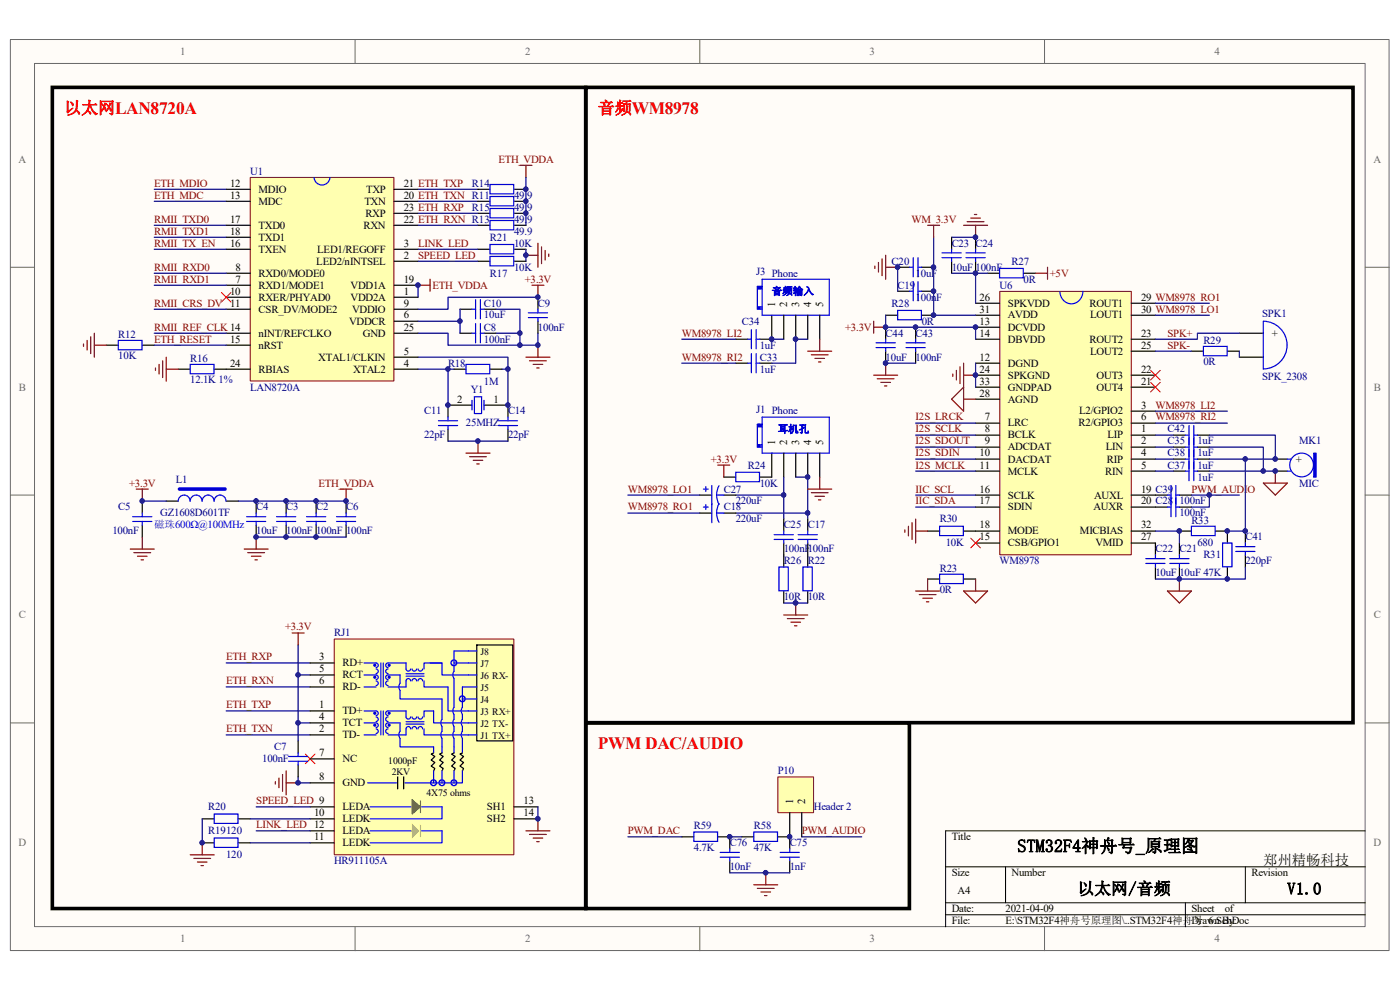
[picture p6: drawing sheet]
<svg xmlns="http://www.w3.org/2000/svg" width="297mm" height="210mm" viewBox="0 0 297 210" stroke-linecap="round" stroke-linejoin="round" font-family="sans-serif">
<path d="M2.2 8.4h292.5v193.2h-292.5z" fill="#fffcf8"/>
<path d="M2.2 8.4h292.5v193.2h-292.5z" fill="none" stroke="#696969" stroke-width=".21"/>
<path d="M7.4 13.5h282.2v183.1h-282.2z" fill="#fffcf8"/>
<g fill="none" stroke="#696969" stroke-width=".21">
<path d="M7.3 13.5h282.3v183.1h-282.3zM75.3 8.4v5.1M148.5 8.4v5.1M221.6 8.4v5.1M2.2 56.7h5.1M289.6 56.7h5.1M2.2 105h5.1M289.6 105h5.1M2.2 153.3h5.1M289.6 153.3h5.1M75.3 196.6v5.1M148.5 196.6v5.1"/>
<path d="M221.6 196.6v5.1"/>
</g>
<path d="M289.6 176.2h-89v20.4M200.6 183.9h89M200.6 191.5h89M200.6 194h89M213.3 183.9v7.6M251.5 191.5v5.1M264.2 183.9v7.6" fill="none" stroke="#000" stroke-width=".21"/>
<path d="M11.1 18.5h113.1v174.2h-113.1zM124.3 18.5h162.7v134.8h-162.7zM124.3 153.3h68.6v39.4h-68.6z" fill="none" stroke="#000" stroke-width=".76"/>
<g fill="none" stroke="#800000" stroke-width=".25">
<path d="M98.9 96.1h5M99.6 96.9h3.6M100.4 97.6h2M101.1 98.4h.6M101.4 93.6v2.5M27.6 116.5h5.1M28.4 117.2h3.6M28.9 103.7h2.6M29.2 118h2M29.9 118.8h.5M30.2 103.7v2.6M30.2 113.9v2.6"/>
<path d="M51.8 116.5h5.1M52.6 117.2h3.5M53.3 118h2.1M54.1 118.8h.5M54.3 113.9v2.6M72.2 103.7h2.5M73.4 103.7v2.6M62 134.3h2.5M63.2 134.3v2.5M58.4 165.8v.5M59.2 165v2.1M59.9 164.3v3.5"/>
<path d="M60.7 163.5v5.1M60.7 166.1h2.5"/>
</g>
<g fill="none" stroke="#000" stroke-width=".25">
<path d="M101.4 55.4h2.5M101.4 52.9h2.5M101.4 45.2h2.5M101.4 47.8h2.5M109 55.4h2.6M109 52.9h2.6M109 45.2h2.6M109 47.8h2.6M22.6 73.2h2.5M30.2 73.2h2.5M37.8 78.3h2.6M45.4 78.3h2.6"/>
<path d="M96.3 78.3h2.6M97.6 70.7h2.5M97.6 65.6h2.5M102.7 70.7h2.5M102.7 65.6h2.5M103.9 78.3h2.6M114.1 63.1v2.5M114.1 68.1v2.6M95 91v2.6M100.1 85.9h-5.1v2.6M102.7 85.9h5.1v2.6M107.8 91v2.6"/>
<path d="M30.2 106.3v2.5M30.2 111.4v2.5M35.3 106.3h2.5M48 106.3h2.5M54.3 106.3v2.5M54.3 111.4v2.5M60.7 106.3v2.5M60.7 111.4v2.5M67.1 106.3v2.5M67.1 111.4v2.5M73.4 106.3v2.5M73.4 111.4v2.5"/>
<path d="M63.2 157.2v2.5M42.9 178.8h2.5M42.9 173.7h2.5M50.5 178.8h2.6M50.5 173.7h2.6M63.2 162.3v2.5"/>
</g>
<g fill="none" stroke="#00f" stroke-width=".25">
<path d="M103.9 54.4h5.1v2h-5.1zM103.9 51.9h5.1v1.9h-5.1zM103.9 44.2h5.1v2h-5.1zM103.9 46.8h5.1v2h-5.1zM25.1 72.2h5v2h-5zM40.4 77.3h5v2h-5zM98.9 77.3h5v2h-5zM100.1 70.7h.8M100.1 65.6h.8M100.9 63.6v4M100.9 68.6v4.1M101.9 63.6v4"/>
<path d="M101.9 68.6v4.1M101.9 70.7h.8M101.9 65.6h.8M112.1 66.4h4.1M112.1 67.4h4.1M114.1 65.6v.8M114.1 67.4v.7M93 89.2h4.1M93 90.3h4.1M95 88.5v.7M95 90.3v.7M100.1 84.9v2.1"/>
<path d="M100.6 84.2h1.6v3.5h-1.6zM102.7 84.9v2.1M105.7 89.2h4.1M105.7 90.3h4.1M107.8 88.5v.7M107.8 90.3v.7M28.1 109.6h4.1M28.1 110.6h4.1M30.2 108.8v.8M30.2 110.6v.8M40.3 106.3a1.25 1.25 0 0 0-1.2-1.3 1.25 1.25 0 0 0-1.3 1.3M42.8 106.3a1.25 1.25 0 0 0-1.2-1.3 1.25 1.25 0 0 0-1.2 1.3"/>
<path d="M45.4 106.3a1.25 1.25 0 0 0-1.3-1.3 1.25 1.25 0 0 0-1.2 1.3M47.9 106.3a1.25 1.25 0 0 0-1.2-1.3 1.25 1.25 0 0 0-1.3 1.3M52.3 109.6h4.1M52.3 110.6h4.1M54.3 108.8v.8M54.3 110.6v.8M58.7 109.6h4M58.7 110.6h4M60.7 108.8v.8M60.7 110.6v.8M65 109.6h4.1M65 110.6h4.1"/>
<path d="M67.1 108.8v.8M67.1 110.6v.8M71.4 109.6h4.1M71.4 110.6h4.1M73.4 108.8v.8M73.4 110.6v.8M63.2 159.7v.8M45.4 177.8h5.1v1.9h-5.1zM45.4 172.7h5.1v2h-5.1zM61.2 161.5h4.1M61.2 160.5h4.1M63.2 161.5v.8"/>
</g>
<g fill="none" stroke="#000080" stroke-width=".25">
<path d="M88.7 78.3h6.3v7.6M88.7 75.8h19.1v10.1M95 78.3h1.3M106.5 78.3h1.3M95 93.6h12.8M30.2 106.3h5.1M50.5 106.3h22.9M54.3 113.9h19.1M63.2 136.8v6.4M48 155.9h17.8M48 150.8h17.8M48 140.6h17.8"/>
<path d="M48 145.7h17.8M63.2 153.3v3.9M65.8 143.2h-2.6v10.1h2.6M63.2 164.8v1.3h2.6"/>
</g>
<path d="M64.8 160l2 2M66.8 160l-2 2" fill="none" stroke="#f00" stroke-width=".21"/>
<path d="M38.1 103.7h9.6" fill="none" stroke="#00f" stroke-width=".76"/>
<path d="M71 135.6h38v45.7h-38z" fill="#ffffb0"/>
<path d="M70.9 135.6h38.1v45.7h-38.1z" fill="none" stroke="#800000" stroke-width=".21"/>
<g fill="none" stroke="#000" stroke-width=".25">
<path d="M101.1 136.8h7.7v20.4h-7.7zM65.8 145.7h5.1M65.8 143.2h5.1M65.8 140.6h5.1M65.8 155.9h5.1M65.8 153.3h5.1M65.8 150.8h5.1M92 159.7l-.5 .3 .7 .5-.7 .7 .7 .5-.7 .8 .7 .5-.2 .5M93.8 159.7l-.5 .3 .7 .5-.7 .7 .7 .5-.7 .8 .7 .5-.2 .5M96.3 159.7l-.5 .3 .8 .5-.8 .7 .8 .5-.8 .8 .8 .5-.3 .5M98.1 159.7l-.5 .3 .8 .5-.8 .7 .8 .5-.8 .8 .8 .5-.3 .5M65.8 161h5.1"/>
<path d="M65.8 166.1h5.1M65.8 171.2h5.1M65.8 173.7h5.1M65.8 176.2h5.1M65.8 178.8h5.1M84.4 164.8v2.5M85.6 164.8v2.5M109 171.2h5.1M109 173.7h5.1"/>
</g>
<g fill="none" stroke="#00f" stroke-width=".25">
<path d="M101.1 138.1h-4.8v4.3l-.2 .7 .2 .8v6.1l-.2 .8 .2 .8v1l-.2 .7 .2 .8v1l-.2 .8 .2 .7v3.1M77.2 140.6h2.6a.48 .48 0 0 1 .4 .5 .48 .48 0 0 1-.4 .5M77.2 143.2h2.6a.48 .48 0 0 1 .4 .5 .48 .48 0 0 1-.4 .4M77.2 153.3h2.6a.48 .48 0 0 1 .4 .5 .48 .48 0 0 1-.4 .5M77.2 145.7h2.6M77.2 150.8h2.6M77.2 155.9h2.6M79.8 141.9a.48 .48 0 0 1 .4 .5 .48 .48 0 0 1-.4 .5M79.8 144.4a.48 .48 0 0 1 .4 .5 .48 .48 0 0 1-.4 .5M79.8 152.1a.48 .48 0 0 1 .4 .5 .48 .48 0 0 1-.4 .4M79.8 150.8a.48 .48 0 0 1 .4 .5 .48 .48 0 0 1-.4 .5M79.8 154.6a.48 .48 0 0 1 .4 .5 .48 .48 0 0 1-.4 .5"/>
<path d="M80.8 140.6v5.1M80.8 150.8v5.1M81.3 140.6v5.1M81.3 150.8v5.1M82.3 141.6a.48 .48 0 0 1-.5-.5 .48 .48 0 0 1 .5-.5h3.8v1.3a.48 .48 0 0 0 .5 .5 .48 .48 0 0 0 .5-.5M82.3 144.1a.48 .48 0 0 1-.5-.4 .48 .48 0 0 1 .5-.5h2.6v1.8l-.3 .7 .3 .8M82.3 154.3a.48 .48 0 0 1-.5-.5 .48 .48 0 0 1 .5-.5h2.6v1.8l-.3 .8 .3 .7M82.3 150.8h3.8v1.3a.48 .48 0 0 0 .5 .4 .48 .48 0 0 0 .5-.4M82.3 141.9a.48 .48 0 0 0-.5 .5 .48 .48 0 0 0 .5 .5M82.3 144.4a.48 .48 0 0 0-.5 .5 .48 .48 0 0 0 .5 .5M82.3 152.1a.48 .48 0 0 0-.5 .5 .48 .48 0 0 0 .5 .4M82.3 150.8a.48 .48 0 0 0-.5 .5 .48 .48 0 0 0 .5 .5"/>
<path d="M82.3 154.6a.48 .48 0 0 0-.5 .5 .48 .48 0 0 0 .5 .5M84.9 146.5v1.8h8.9v4.3l-.3 .7 .3 .8v1l-.3 .8 .3 .7v3.1M84.9 156.7v1.7h7.1v1.3M86.1 142.9h3.9M86.1 143.4h3.9M86.1 153.1h3.9M86.1 153.6h3.9M87.1 144.4a.48 .48 0 0 0-.5-.5 .48 .48 0 0 0-.5 .5v1.3h-3.8M87.1 154.6a.48 .48 0 0 0-.5-.5 .48 .48 0 0 0-.5 .5v1.3h-3.8M88.4 141.9a.49 .49 0 0 1-.5 .5 .49 .49 0 0 1-.5-.5M88.4 144.4a.48 .48 0 0 0-.5-.5 .48 .48 0 0 0-.5 .5M88.4 152.1a.48 .48 0 0 1-.5 .4 .48 .48 0 0 1-.5-.4"/>
<path d="M88.4 154.6a.48 .48 0 0 0-.5-.5 .48 .48 0 0 0-.5 .5M89.7 141.9a.49 .49 0 0 1-.5 .5 .49 .49 0 0 1-.5-.5M89.7 144.4a.48 .48 0 0 0-.5-.5 .48 .48 0 0 0-.5 .5M89.7 152.1a.48 .48 0 0 1-.5 .4 .48 .48 0 0 1-.5-.4M89.7 154.6a.48 .48 0 0 0-.5-.5 .48 .48 0 0 0-.5 .5M90 144.4v1.3h5v5.1h6.1M90 154.6v1.3h11.1M90 152.1v-1.3h2v2.5h9.1M91.2 140.6h2.6v2.6h7.3M93.8 140.6h-3.8v1.3M96.3 140.6h4.8M98.1 150l-.3 .8 .3 .8v1"/>
<path d="M98.1 152.6l-.3 .7 .3 .8v1M98.1 155.1l-.3 .8 .3 .7v3.1M98.1 148.3h3M101.1 145.7h-3v4.3M78 166.1h6.1M78.5 171.2h8.7M78.5 176.2h8.7M89.4 176.2h4.4v2.6h-15.3M89.4 171.2h4.4v2.5h-15.3M92 163.5v2.6M93.8 163.5v2.6M96.3 163.5v2.6"/>
<path d="M98.1 163.5v2.6h-12.2"/>
</g>
<g fill="#00f" stroke="#00f" stroke-width=".21">
<circle cx="79.5" cy="141.1" r=".23"/>
<circle cx="79.5" cy="143.7" r=".23"/>
<circle cx="82.6" cy="141.1" r=".23"/>
<circle cx="82.6" cy="143.7" r=".23"/>
<circle cx="79.5" cy="151.3" r=".23"/>
<circle cx="79.5" cy="153.8" r=".23"/>
<circle cx="82.6" cy="151.3" r=".23"/>
<circle cx="82.6" cy="153.8" r=".23"/>
</g>
<g fill="none" stroke="#00f" stroke-width="1.3">
<circle cx="96.3" cy="140.6" r=".13"/>
<circle cx="98.1" cy="148.2" r=".13"/>
<circle cx="92" cy="166" r=".13"/>
<circle cx="93.7" cy="166" r=".13"/>
<circle cx="96.3" cy="166" r=".13"/>
</g>
<path d="M87.4 169.6l1.8 1.6-1.8 1.5z" fill="#0f0" stroke="#0f0" stroke-width=".25"/>
<path d="M87.4 174.7l1.5 1.5-1.5 1.6z" fill="#fe0" stroke="#fe0" stroke-width=".25"/>
<path d="M89.2 169.9v2.5" fill="none" stroke="#0f0" stroke-width=".25"/>
<path d="M89.2 175v2.5" fill="none" stroke="#fe0" stroke-width=".25"/>
<path d="M111.6 176.2h5.1M112.3 177h3.6M113.1 177.8h2M113.9 178.5h.5M114.1 173.7v2.5" fill="none" stroke="#800000" stroke-width=".25"/>
<path d="M114.1 171.2v2.5" fill="none" stroke="#000080" stroke-width=".25"/>
<path d="M53.1 37.7h30.5v43.1h-30.5z" fill="#ffffb0"/>
<path d="M53.1 37.6h30.5v43.2h-30.5z" fill="none" stroke="#800000" stroke-width=".21"/>
<g fill="none" stroke="#000" stroke-width=".25">
<path d="M48 52.9h5.1M48 58h5.1M48 40.2h5.1M48 42.7h5.1M48 47.8h5.1M48 50.3h5.1M83.6 55.4h5.1M83.6 52.9h5.1M83.6 40.2h5.1M83.6 42.7h5.1M83.6 47.8h5.1M83.6 45.2h5.1"/>
<path d="M101.4 40.2h2.5M101.4 42.7h2.5M109 40.2h2.6M109 42.7h2.6M207 50.3v2.6M207 55.4v2.6M209.5 58h2.6M217.1 58h2.6M48 63.1h5.1M48 78.3h5.1M48 60.5h5.1M48 65.6h5.1"/>
<path d="M48 70.7h5.1M48 73.2h5.1M83.6 63.1h5.1M83.6 78.3h5.1M83.6 75.8h5.1M83.6 68.1h5.1M83.6 60.5h5.1M83.6 65.6h5.1M83.6 70.7h5.1M156.1 72h2.5M156.1 77h2.5M161.2 77h2.5"/>
<path d="M163.7 66.9v5.1h-2.5M166.3 66.9v5.1M168.8 66.9v5.1M171.4 66.9v5.1M173.9 66.9v5.1M187.9 69.4v2.6M187.9 74.5v2.5M187.9 66.9h2.5M194.2 69.4v2.6M194.2 74.5v2.5M195.5 66.9h2.6M252.7 74.5h2.6"/>
<path d="M260.4 74.5h2.5M262.9 75.8h5.1M262.9 70.7h5.1M163.7 96.1v5.1h-2.5M166.3 96.1v5.1M168.8 96.1v5.1M171.4 96.1v5.1M173.9 96.1v5.1M248.9 92.3h2.6M248.9 97.4h2.6M248.9 99.9h2.6M248.9 94.8h2.6"/>
<path d="M254 92.3h2.6M254 97.4h2.6M254 99.9h2.6M254 94.8h2.6M270.6 97.4h2.5M270.6 99.9h2.5M153.5 101.2h2.6M166.3 110.1v2.6M166.3 115.2v5.1M171.4 110.1v2.6M171.4 115.2v5.1M196.8 112.7h2.5"/>
<path d="M204.4 112.7h2.6M245.1 107.6h2.6M245.1 105h2.6M245.1 115.2v2.5M250.2 112.7h2.5M250.2 107.6h2.5M250.2 105h2.5M250.2 115.2v2.5M257.8 112.7h2.6v2.5M264.2 112.7v2.5M264.2 117.7v2.6M166.3 125.4v2.5"/>
<path d="M171.4 125.4v2.5M196.8 122.8h2.5M204.4 122.8h2.6M245.1 120.3v2.5M250.2 120.3v2.5M260.4 120.3v2.5"/>
</g>
<g fill="none" stroke="#00f" stroke-width=".25">
<path d="M70 37.7a1.68 1.68 0 0 1-1.7 1.5 1.68 1.68 0 0 1-1.7-1.5M103.9 39.1h5.1v2h-5.1zM103.9 41.7h5.1v2h-5.1zM161.7 59.2h14.2v7.7h-14.2zM204.9 53.6h4.1M204.9 54.7h4.1M207 52.9v.7M207 54.7v.7M212.1 56.9h5v2h-5zM158.6 72h.8M158.6 77h.8M159.4 69.9v4.1"/>
<path d="M159.4 75v4.1M160.4 69.9v4.1M160.4 75v4.1M160.4 72h.8M160.4 77h.8M160.7 65.3h1M160.7 65.1h1M160.7 61.3h1M160.7 61h1M160.9 60.8v.5M160.9 65.1v.5M161.2 60.8v.5"/>
<path d="M161.2 65.1v.5M161.4 60.8v.5M161.4 65.1v.5M161.7 60.8h-1v4.8h1M185.9 72.7h4M185.9 73.7h4M187.9 72v.7M187.9 73.7v.8M190.4 65.8h5.1v2h-5.1zM192.2 72.7h4.1M192.2 73.7h4.1M194.2 72v.7"/>
<path d="M194.2 73.7v.8M255.3 73.5h5v2h-5zM268 78.3a5.1 5.1 0 0 0 5-5.1 5.1 5.1 0 0 0-5-5.1v10.2M160.7 94.6h1M160.7 94.3h1M160.7 90.5h1M160.7 90.3h1M160.9 90v.5M160.9 94.3v.5M161.2 90v.5M161.2 94.3v.5M161.4 90v.5"/>
<path d="M161.4 94.3v.5M161.7 88.5h14.2v7.6h-14.2zM161.7 90h-1v4.8h1M251.5 92.3h.7M251.5 94.8h.7M251.5 99.9h.7M251.5 97.4h.7M252.2 90.3v11.7M253.3 90.3v11.7M253.3 92.3h.7M253.3 94.8h.7M253.3 99.9h.7"/>
<path d="M253.3 97.4h.7M273.1 99.9h.8M273.1 97.4h.8M156.1 100.2h5v2h-5zM164.2 113.4h4.1M164.2 114.4h4.1M166.3 112.7v.7M166.3 114.4v.8M169.3 113.4h4.1M169.3 114.4h4.1M171.4 112.7v.7M171.4 114.4v.8"/>
<path d="M199.3 111.6h5.1v2h-5.1zM243.1 119.5h4.1M243.1 118.5h4.1M245.1 117.7v.8M245.1 119.5v.8M247.7 107.6h.7M247.7 105h.7M248.2 119.5h4M248.2 118.5h4M248.4 103v6.6M249.4 103v6.6M249.4 107.6h.8"/>
<path d="M249.4 105h.8M250.2 117.7v.8M250.2 119.5v.8M252.7 111.6h5.1v2h-5.1zM259.4 115.2h1.9v5h-1.9zM262.2 116h4M262.2 117h4M264.2 115.2v.8M264.2 117v.7M165.2 120.3h2v5h-2zM170.3 120.3h2v5h-2zM199.3 121.8h5.1v2h-5.1z"/>
<circle cx="276.1" cy="98.6" r="2.52"/>
</g>
<g fill="none" stroke="#000080" stroke-width=".25">
<path d="M111.6 37.6v10.2M32.7 40.2h15.3M32.7 42.7h15.3M32.7 52.9h15.3M32.7 47.8h15.3M32.7 50.3h15.3M32.7 58h15.3M88.7 40.2h12.7M88.7 42.7h12.7M88.7 52.9h12.7M88.7 47.8h12.7M88.7 45.2h12.7"/>
<path d="M88.7 55.4h12.7M111.6 52.9v2.5M32.7 60.5h15.3M32.7 65.6h15.3M32.7 70.7h15.3M32.7 73.2h15.3M88.7 60.5v2.6M97.6 65.6v2.5h-8.9M97.6 68.1v2.6M105.2 65.6h5.1v7.6h-15.3v-2.5h-6.3M105.2 70.7h5.1M114.1 63.1h-19.1v2.5h-6.3"/>
<path d="M114.1 70.7v2.5h-3.8M163.7 72h2.6M171.4 72h-2.6v5h-5.1M166.3 101.2v3.8h-10.2M166.3 105v5.1M168.8 101.2h2.6v7.6h-15.3M171.4 108.8v1.3M166.3 127.9h5.1M42.9 173.7v5.1M53.1 173.7h12.7M53.1 178.8h12.7M54.3 171.2h11.5"/>
<path d="M54.3 176.2h11.5"/>
</g>
<path d="M47 62l2 2.1M49 62l-2 2.1" fill="none" stroke="#f00" stroke-width=".21"/>
<g fill="none" stroke="#800000" stroke-width=".25">
<path d="M110.3 35.1h2.6M111.6 35.1v2.5M91.2 59.2v2.6M111.6 54.1h2.5M114.1 51.6v5.1M114.9 52.4v3.5M115.6 53.1v2.1M116.4 53.9v.5M219.7 58h2.5M222.2 56.7v2.5M17.7 73v.5M18.5 72.2v2"/>
<path d="M19.2 71.4v3.6M20 70.7v5.1M20 73.2h2.6M33 78.1v.5M33.7 77.3v2M34.5 76.5v3.6M35.3 75.8v5.1M35.3 78.3h2.5M88.7 60.5h2.5M111.6 75.8h5.1M112.3 76.5h3.6M112.9 60.5h2.5"/>
<path d="M113.1 77.3h2M113.9 78.1h.5M114.1 60.5v2.6M114.1 73.2v2.6M171.4 74.5h5M172.1 75.3h3.6M172.9 76h2M173.6 76.8h.6M173.9 72v2.5M171.4 103.7h5M172.1 104.5h3.6M172.9 105.3h2"/>
<path d="M173.6 106h.6M173.9 101.2v2.5M192 112.4v.5M192.7 111.6v2.1M193.5 110.9v3.5M194.2 110.1v5.1M194.2 112.7h2.6M166.3 130.5h5.1M167 131.2h3.6M167.8 132h2M168.6 132.7h.5M168.8 127.9v2.6"/>
<path d="M42.9 178.8v2.5M40.4 181.3h5M41.1 182.1h3.6M41.9 182.9h2M42.6 183.6h.6"/>
</g>
<path d="M278.7 96.1h.5v5.1h-.5z" fill-rule="evenodd" fill="#00f" stroke="#00f" stroke-width=".25"/>
<path d="M212.1 61.8h27.9v55.9h-27.9z" fill="#ffffb0"/>
<path d="M212.1 61.8h27.9v55.9h-27.9z" fill="none" stroke="#800000" stroke-width=".21"/>
<g fill="none" stroke="#000" stroke-width=".25">
<path d="M190.4 56.7h2.6M195.5 56.7h2.6M201.9 50.3v2.6M201.9 55.4v2.6M190.4 61.8h2.6M195.5 61.8h2.6M207 77h5.1M207 69.4h5.1M207 72h5.1M207 79.6h5.1M207 64.3h5.1M207 66.9h5.1"/>
<path d="M240 72h5.1M240 79.6h5.1M240 74.5h5.1M240 64.3h5.1M240 66.9h5.1M207 92.3h5.1M207 94.8h5.1M207 97.4h5.1M207 99.9h5.1M207 89.8h5.1M207 82.1h5.1M207 84.7h5.1"/>
<path d="M240 92.3h5.1M240 94.8h5.1M240 87.2h5.1M240 97.4h5.1M240 99.9h5.1M240 89.8h5.1M240 82.1h5.1M148.5 105h2.5M148.5 108.8h2.5M153.5 105h2.6M153.5 108.8h2.6M207 115.2h5.1"/>
<path d="M207 105h5.1M207 107.6h5.1M207 112.7h5.1M240 115.2h5.1M240 105h5.1M240 107.6h5.1M240 112.7h5.1"/>
</g>
<g fill="none" stroke="#00f" stroke-width=".25">
<path d="M193 56.7h.7M193.7 54.7v4M193.7 59.7v4.1M194.8 54.7v4M194.8 59.7v4.1M194.8 56.7h.7M199.8 53.6h4.1M199.8 54.7h4.1M201.9 52.9v.7M201.9 54.7v.7M193 61.8h.7M194.8 61.8h.7"/>
<path d="M229.7 61.8a2.45 2.45 0 0 1-2.4 2.6 2.45 2.45 0 0 1-2.5-2.5M149.2 103.7h1M149.2 107.6h1M149.7 103.2v1.1M149.7 107.1v1M151 103v7.9M152 105l.2 1.2 .4 .8M152 108.8l.2 1.3 .4 .7M152 105h1.5M152 108.8h1.5M152.5 103l-.4 1.2-.1 .8M152.5 106.9l-.4 1.1-.1 .8"/>
</g>
<g fill="none" stroke="#000080" stroke-width=".25">
<path d="M190.4 56.7v5.1M198.1 50.3v16.6h8.9M201.9 58h5.1v6.3M201.9 50.3h5.1M207 58h2.5M144.6 77h11.5M144.6 72h11.5M187.9 66.9v2.5h19.1v2.6M187.9 77h6.3M207 77v5.1M245.1 64.3h11.5M245.1 66.9h11.5"/>
<path d="M245.1 74.5h7.6M262.9 70.7h-8.9v1.3h-8.9M262.9 74.5v1.3M194.2 89.8h12.8M194.2 92.3h12.8M194.2 94.8h12.8M194.2 97.4h12.8M194.2 99.9h12.8M245.1 89.8h15.3M245.1 92.3h3.8M245.1 94.8h3.8M245.1 97.4h3.8"/>
<path d="M245.1 99.9h3.8M245.1 87.2h15.3M256.6 92.3h14v5.1h-14M256.6 94.8h11.4v5.1M256.6 99.9h14M264.2 97.4v15.3h-3.8M133.2 105h15.3M133.2 108.8h15.3M194.2 105h12.8M194.2 107.6h12.8M245.1 112.7h5.1v2.5M252.7 105h3.9v2.6h-3.9"/>
<path d="M256.6 105h6.3M264.2 120.3v2.5h-19.1"/>
</g>
<g fill="none" stroke="#800000" stroke-width=".25">
<path d="M185.6 56.4v.5M186.4 55.7v2M187.1 54.9v3.6M187.9 54.1v5.1M187.9 56.7h2.5M196.8 47.8h2.5M198.1 47.8v2.5M204.4 47.8h5.1M205.2 47h3.5M205.9 46.3h2.1M206.7 45.5h.5M207 47.8v2.5"/>
<path d="M185.3 79.6h5.1M185.3 68.1v2.6M185.3 69.4h2.6M187.9 77v2.6M202.1 79.3v.5M202.9 78.6v2M203.7 77.8v3.6M204.4 79.6h2.6M204.4 77v10.2l-2.5-2.5 2.5-2.6M152.3 98.7h2.5M153.5 98.7v2.5M186.1 80.3h3.6"/>
<path d="M186.9 81.1h2M187.6 81.9h.5M204.4 84.7h2.6M270.6 99.9v2.6M268 102.5h5.1l-2.5 2.5zM194.2 125.4h5.1M195 126.1h3.6M195.8 126.9h2M196.5 127.7h.5M196.8 122.8v2.6M204.4 125.4h5.1l-2.5 2.5zM207 122.8v2.6"/>
<path d="M247.7 125.4h5l-2.5 2.5zM250.2 122.8v2.6"/>
</g>
<path d="M244.1 78.6l2 2M246.1 78.6l-2 2M244.1 81.1l2 2M246.1 81.1l-2 2M205.9 114.2l2.1 2M208 114.2l-2.1 2" fill="none" stroke="#f00" stroke-width=".21"/>
<path d="M165.1 164.8h7.5v7.6h-7.5z" fill="#ffffb0"/>
<path d="M165 164.8h7.6v7.6h-7.6z" fill="none" stroke="#800000" stroke-width=".21"/>
<path d="M144.6 177.5h2.6M152.3 177.5h2.5v2.6M157.4 177.5h2.5M165 177.5h2.5M167.5 172.4v7.7M170.1 172.4v5.1M154.8 182.6v2.5M167.5 182.6v2.5" fill="none" stroke="#000" stroke-width=".25"/>
<path d="M133.2 177.5h11.4M154.8 177.5h2.6M170.1 177.5h12.7M154.8 185.1h12.7" fill="none" stroke="#000080" stroke-width=".25"/>
<path d="M147.2 176.5h5v2h-5zM159.9 176.5h5v2h-5zM152.8 181.8h4.1M152.8 180.8h4.1M154.8 180.1v.7M154.8 181.8v.8M165.5 181.8h4.1M165.5 180.8h4.1M167.5 180.1v.7M167.5 181.8v.8" fill="none" stroke="#00f" stroke-width=".25"/>
<path d="M159.9 187.7h5.1M160.7 188.4h3.5M161.4 189.2h2.1M162.2 190h.5M162.4 185.1v2.6" fill="none" stroke="#800000" stroke-width=".25"/>
<g fill="#000080" stroke="#000080" stroke-width=".21">
<circle cx="30.2" cy="106.3" r=".48"/>
<circle cx="42.9" cy="178.8" r=".48"/>
<circle cx="54.3" cy="113.9" r=".48"/>
<circle cx="54.3" cy="106.3" r=".48"/>
<circle cx="60.7" cy="113.9" r=".48"/>
<circle cx="60.7" cy="106.3" r=".48"/>
<circle cx="63.2" cy="166" r=".48"/>
<circle cx="63.2" cy="153.3" r=".48"/>
<circle cx="63.2" cy="143.1" r=".48"/>
<circle cx="67" cy="113.9" r=".48"/>
<circle cx="67" cy="106.3" r=".48"/>
<circle cx="73.4" cy="106.3" r=".48"/>
<circle cx="88.7" cy="60.5" r=".48"/>
<circle cx="95" cy="85.9" r=".48"/>
<circle cx="95" cy="78.3" r=".48"/>
<circle cx="97.6" cy="68.1" r=".48"/>
<circle cx="101.4" cy="93.5" r=".48"/>
<circle cx="107.7" cy="85.9" r=".48"/>
<circle cx="107.7" cy="78.3" r=".48"/>
<circle cx="110.3" cy="73.2" r=".48"/>
<circle cx="110.3" cy="70.7" r=".48"/>
<circle cx="111.6" cy="54.1" r=".48"/>
<circle cx="111.6" cy="45.2" r=".48"/>
<circle cx="111.6" cy="42.7" r=".48"/>
<circle cx="111.6" cy="40.1" r=".48"/>
<circle cx="114.1" cy="173.7" r=".48"/>
<circle cx="114.1" cy="73.2" r=".48"/>
<circle cx="114.1" cy="63" r=".48"/>
<circle cx="154.8" cy="177.5" r=".48"/>
<circle cx="162.4" cy="185.1" r=".48"/>
<circle cx="163.7" cy="71.9" r=".48"/>
<circle cx="166.2" cy="105" r=".48"/>
<circle cx="167.5" cy="177.5" r=".48"/>
<circle cx="168.8" cy="127.9" r=".49"/>
<circle cx="168.8" cy="71.9" r=".49"/>
<circle cx="171.3" cy="108.8" r=".48"/>
<circle cx="171.3" cy="101.2" r=".48"/>
<circle cx="187.9" cy="77" r=".48"/>
<circle cx="187.9" cy="69.4" r=".48"/>
<circle cx="190.4" cy="56.7" r=".48"/>
<circle cx="194.2" cy="69.4" r=".48"/>
<circle cx="198" cy="66.8" r=".48"/>
<circle cx="198" cy="61.8" r=".48"/>
<circle cx="198" cy="56.7" r=".48"/>
<circle cx="206.9" cy="79.6" r=".48"/>
<circle cx="206.9" cy="69.4" r=".48"/>
<circle cx="206.9" cy="57.9" r=".48"/>
<circle cx="206.9" cy="50.3" r=".48"/>
<circle cx="250.2" cy="122.8" r=".48"/>
<circle cx="250.2" cy="112.6" r=".48"/>
<circle cx="256.5" cy="105" r=".48"/>
<circle cx="260.4" cy="122.8" r=".48"/>
<circle cx="260.4" cy="112.6" r=".48"/>
<circle cx="264.2" cy="112.6" r=".48"/>
<circle cx="264.2" cy="97.4" r=".48"/>
<circle cx="268" cy="99.9" r=".48"/>
<circle cx="270.5" cy="99.9" r=".48"/>
<circle cx="270.5" cy="97.4" r=".48"/>
</g>
<text font-size="3.8" x="215.8" y="180.8">STM32F4神舟号_原理图</text>
<text font-size="3.7" fill="#f00" x="126.8" y="158.9">PWM DAC/AUDIO</text>
<g font-size="3.6" fill="#f00">
<text x="13.6" y="24.1">以太网LAN8720A</text>
<text x="126.8" y="24.1">音频WM8978</text>
</g>
<g font-size="3.6">
<text x="228.6" y="189.7">以太网/音频</text>
<text x="273.1" y="189.7">V1.0</text>
</g>
<text font-size="3.1" x="268" y="183.4">郑州精畅科技</text>
<g font-size="2.3" fill="#696969">
<text x="38.2" y="11.6">1</text>
<text x="111.4" y="11.6">2</text>
<text x="184.5" y="11.6">3</text>
<text x="257.6" y="11.6">4</text>
<text x="3.9" y="34.5">A</text>
<text x="291.4" y="34.5">A</text>
<text x="4" y="82.8">B</text>
<text x="291.4" y="82.8">B</text>
<text x="4" y="131.2">C</text>
<text x="291.4" y="131.2">C</text>
<text x="3.9" y="179.5">D</text>
<text x="291.4" y="179.5">D</text>
<text x="38.2" y="199.9">1</text>
<text x="111.4" y="199.9">2</text>
<text x="184.5" y="199.9">3</text>
<text x="257.6" y="199.9">4</text>
</g>
<g font-size="2.3" fill="#800000">
<text x="105.8" y="34.5">ETH_VDDA</text>
<text x="32.7" y="39.6">ETH_MDIO</text>
<text x="32.7" y="42.2">ETH_MDC</text>
<text x="32.7" y="47.2">RMII_TXD0</text>
<text x="193.3" y="47.2">WM_3.3V</text>
<text x="32.7" y="49.8">RMII_TXD1</text>
<text x="32.7" y="52.3">RMII_TX_EN</text>
<text x="88.7" y="52.3">LINK_LED</text>
<text x="32.7" y="57.4">RMII_RXD0</text>
<text x="32.7" y="59.9">RMII_RXD1</text>
<text x="88.7" y="54.9">SPEED_LED</text>
<text x="111.3" y="59.9">+3.3V</text>
<text x="222.7" y="58.7">+5V</text>
<text x="32.7" y="65">RMII_CRS_DV 11</text>
<text x="91.7" y="61.2">ETH_VDDA</text>
<text x="32.7" y="70.1">RMII_REF_CLK 14</text>
<text x="144.7" y="71.4">WM8978_LI2</text>
<text x="179.3" y="70.1">+3.3V</text>
<text x="247.7" y="71.4">SPK+</text>
<text x="32.7" y="72.7">ETH_RESET</text>
<text x="144.7" y="76.5">WM8978_RI2</text>
<text x="247.7" y="74">SPK-</text>
<text x="194.2" y="89.2">I2S_LRCK</text>
<text x="245.1" y="86.7">WM8978_LI2</text>
<text x="245.1" y="89.2">WM8978_RI2</text>
<text x="194.2" y="91.7">I2S_SCLK</text>
<text x="194.2" y="94.3">I2S_SDOUT</text>
<text x="150.8" y="98.1">+3.3V</text>
<text x="194.2" y="96.8">I2S_SDIN</text>
<text x="194.2" y="99.4">I2S_MCLK</text>
<text x="27.4" y="103.2">+3.3V</text>
<text x="67.6" y="103.2">ETH_VDDA</text>
<text x="133.2" y="104.5">WM8978_LO1</text>
<text x="194.2" y="104.5">IIC_SCL</text>
<text x="194.2" y="107">IIC_SDA</text>
<text x="252.7" y="104.5">PWM_AUDIO</text>
<text x="133.2" y="108.3">WM8978_RO1</text>
<text x="60.5" y="133.7">+3.3V</text>
<text x="48" y="140.1">ETH_RXP</text>
<text x="48" y="145.2">ETH_RXN</text>
<text x="48" y="155.3">ETH_TXN</text>
<text x="48" y="150.2">ETH_TXP</text>
<text x="54.4" y="170.6">SPEED_LED 9</text>
<text x="54.4" y="175.7">LINK_LED 12</text>
<text x="133.2" y="177">PWM_DAC</text>
<text x="170.1" y="177">PWM_AUDIO</text>
</g>
<g font-size="2.3">
<text x="48.8" y="39.6">12</text>
<text x="54.9" y="40.9">MDIO</text>
<text x="77.7" y="40.9">TXP</text>
<text x="85.6" y="39.6">21 ETH_TXP</text>
<text x="48.8" y="42.2">13</text>
<text x="48.8" y="47.2">17</text>
<text x="54.9" y="43.4">MDC</text>
<text x="77.3" y="43.4">TXN</text>
<text x="77.5" y="46">RXP</text>
<text x="85.6" y="42.2">20 ETH_TXN R11</text>
<text x="85.6" y="47.2">22 ETH_RXN R13</text>
<text x="85.6" y="44.7">23 ETH_RXP</text>
<text x="48.8" y="52.3">16</text>
<text x="48.8" y="49.8">18</text>
<text x="54.9" y="53.6">TXEN</text>
<text x="54.9" y="48.5">TXD0</text>
<text x="54.9" y="51">TXD1</text>
<text x="67.3" y="53.6">LED1/REGOFF</text>
<text x="77.1" y="48.5">RXN</text>
<text x="85.6" y="52.3">3</text>
<text x="50" y="59.9">7</text>
<text x="50" y="57.4">8</text>
<text x="54.9" y="58.7">RXD0/MODE0</text>
<text x="67.1" y="56.1">LED2/nINTSEL</text>
<text x="85.6" y="54.9">2</text>
<text x="85.6" y="59.9">19</text>
<text x="48.8" y="62.5">10</text>
<text x="54.9" y="61.2">RXD1/MODE1</text>
<text x="54.9" y="63.7">RXER/PHYAD0</text>
<text x="74.4" y="63.7">VDD2A</text>
<text x="74.4" y="61.2">VDD1A</text>
<text x="85.6" y="62.5">1</text>
<text x="85.6" y="65">9</text>
<text x="164.4" y="65.1" transform="rotate(-90 164.4 65.1)">1</text>
<text x="167" y="65.1" transform="rotate(-90 167 65.1)">2</text>
<text x="169.5" y="65.1" transform="rotate(-90 169.5 65.1)">3</text>
<text x="172.1" y="65.1" transform="rotate(-90 172.1 65.1)">4</text>
<text x="174.6" y="65.1" transform="rotate(-90 174.6 65.1)">5</text>
<text x="207.8" y="63.7">26</text>
<text x="213.8" y="65">SPKVDD</text>
<text x="231.1" y="65">ROUT1</text>
<text x="242.1" y="63.7">29 WM8978_RO1</text>
<text x="54.9" y="66.3">CSR_DV/MODE2</text>
<text x="54.9" y="71.4">nINT/REFCLKO</text>
<text x="74" y="68.9">VDDCR</text>
<text x="74.7" y="66.3">VDDIO</text>
<text x="77" y="71.4">GND</text>
<text x="85.6" y="67.6">6</text>
<text x="85.6" y="70.1">25</text>
<text x="207.8" y="68.9">13</text>
<text x="207.8" y="71.4">14</text>
<text x="207.8" y="66.3">31</text>
<text x="213.8" y="70.1">DCVDD</text>
<text x="213.8" y="67.6">AVDD</text>
<text x="231.3" y="67.6">LOUT1</text>
<text x="242.1" y="71.4">23</text>
<text x="242.1" y="66.3">30 WM8978_LO1</text>
<text x="269.8" y="71.4">+</text>
<text x="48.8" y="72.7">15</text>
<text x="48.8" y="77.8">24</text>
<text x="54.9" y="74">nRST</text>
<text x="67.5" y="76.5">XTAL1/CLKIN</text>
<text x="85.6" y="77.8">4</text>
<text x="85.6" y="75.2">5</text>
<text x="207.8" y="76.5">12</text>
<text x="213.8" y="77.8">DGND</text>
<text x="213.8" y="72.7">DBVDD</text>
<text x="231.1" y="72.7">ROUT2</text>
<text x="231.3" y="75.2">LOUT2</text>
<text x="242.1" y="74">25</text>
<text x="54.9" y="79">RBIAS</text>
<text x="74.9" y="79">XTAL2</text>
<text x="207.8" y="79">24</text>
<text x="207.8" y="81.6">33</text>
<text x="213.8" y="80.3">SPKGND</text>
<text x="213.8" y="82.8">GNDPAD</text>
<text x="232.6" y="82.8">OUT4</text>
<text x="232.6" y="80.3">OUT3</text>
<text x="242.1" y="81.6">21</text>
<text x="242.1" y="79">22</text>
<text x="97" y="85.4">2</text>
<text x="104.7" y="85.4">1</text>
<text x="207.8" y="84.1">28</text>
<text x="208.9" y="89.2">7</text>
<text x="213.8" y="85.4">AGND</text>
<text x="228.9" y="87.9">L2/GPIO2</text>
<text x="242.1" y="86.7">3</text>
<text x="242.1" y="89.2">6</text>
<text x="164.4" y="94.3" transform="rotate(-90 164.4 94.3)">1</text>
<text x="167" y="94.3" transform="rotate(-90 167 94.3)">2</text>
<text x="169.5" y="94.3" transform="rotate(-90 169.5 94.3)">3</text>
<text x="172.1" y="94.3" transform="rotate(-90 172.1 94.3)">4</text>
<text x="174.6" y="94.3" transform="rotate(-90 174.6 94.3)">5</text>
<text x="208.9" y="91.7">8</text>
<text x="208.9" y="94.3">9</text>
<text x="213.8" y="90.5">LRC</text>
<text x="213.8" y="93">BCLK</text>
<text x="213.8" y="95.5">ADCDAT</text>
<text x="228.8" y="90.5">R2/GPIO3</text>
<text x="234.6" y="95.5">LIN</text>
<text x="235" y="93">LIP</text>
<text x="242.1" y="91.7">1</text>
<text x="242.1" y="94.3">2</text>
<text x="207.8" y="96.8">10</text>
<text x="207.8" y="99.4">11</text>
<text x="213.8" y="98.1">DACDAT</text>
<text x="213.8" y="100.7">MCLK</text>
<text x="234.4" y="100.7">RIN</text>
<text x="234.8" y="98.1">RIP</text>
<text x="242.1" y="96.8">4</text>
<text x="242.1" y="99.4">5</text>
<text x="274.9" y="98.1">+</text>
<text x="207.8" y="104.5">16</text>
<text x="207.8" y="107">17</text>
<text x="213.8" y="105.7">SCLK</text>
<text x="232.1" y="105.7">AUXL</text>
<text x="242.1" y="104.5">19 C39</text>
<text x="242.1" y="107">20 C28</text>
<text x="207.8" y="112.1">18</text>
<text x="213.8" y="108.3">SDIN</text>
<text x="213.8" y="113.4">MODE</text>
<text x="229.1" y="113.4">MICBIAS</text>
<text x="232" y="108.3">AUXR</text>
<text x="242.1" y="112.1">32</text>
<text x="207.8" y="114.6">15</text>
<text x="213.8" y="115.9">CSB/GPIO1</text>
<text x="232.4" y="115.9">VMID</text>
<text x="242.1" y="114.6">27</text>
<text x="67.7" y="142.6">5</text>
<text x="67.7" y="140.1">3</text>
<text x="72.6" y="143.9">RCT</text>
<text x="72.6" y="141.3">RD+</text>
<text x="67.7" y="145.2">6</text>
<text x="72.6" y="146.4">RD-</text>
<text x="67.7" y="155.3">2</text>
<text x="67.7" y="152.8">4</text>
<text x="67.7" y="150.2">1</text>
<text x="72.6" y="154">TCT</text>
<text x="72.6" y="151.5">TD+</text>
<text x="67.7" y="160.4">7</text>
<text x="72.6" y="156.6">TD-</text>
<text x="72.6" y="161.7">NC</text>
<text x="67.7" y="165.5">8</text>
<text x="72.6" y="166.8">GND</text>
<text x="66.6" y="173.1">10</text>
<text x="72.6" y="171.9">LEDA</text>
<text x="103.3" y="171.9">SH1</text>
<text x="111.1" y="170.6">13</text>
<text x="111.1" y="173.1">14</text>
<text x="168.3" y="170.6" transform="rotate(-90 168.3 170.6)">1</text>
<text x="170.8" y="170.6" transform="rotate(-90 170.8 170.6)">2</text>
<text x="66.6" y="178.2">11</text>
<text x="72.6" y="174.4">LEDK</text>
<text x="72.6" y="177">LEDA</text>
<text x="72.6" y="179.5">LEDK</text>
<text x="103.3" y="174.4">SH2</text>
<text x="201.9" y="178.2">Title</text>
<text x="201.9" y="185.8">Size</text>
<text x="214.6" y="185.8">Number</text>
<text x="265.5" y="185.8">Revision</text>
<text x="203.2" y="189.7">A4</text>
<text x="201.9" y="193.5">Date:</text>
<text x="201.9" y="196">File:</text>
<text x="213.3" y="193.5">2021-04-09</text>
<text x="213.3" y="196">E:\STM32F4神舟号原理图\..STM32F4神舟Drawn By:</text>
<text x="252.7" y="193.5">Sheet</text>
<text x="259.8" y="193.5">of</text>
</g>
<g font-size="2.3" fill="#000080">
<text x="53.1" y="37">U1</text>
<text x="100.1" y="39.6">R14</text>
<text x="100.1" y="44.7">R15</text>
<text x="109.1" y="47.2">49.9</text>
<text x="109.1" y="42.2">49.9</text>
<text x="109.1" y="44.7">49.9</text>
<text x="103.9" y="51">R21</text>
<text x="109.1" y="52.3">10K</text>
<text x="109.1" y="49.8">49.9</text>
<text x="201.9" y="52.3">C23</text>
<text x="207" y="52.3">C24</text>
<text x="103.9" y="58.7">R17</text>
<text x="109.1" y="57.4">10K</text>
<text x="160.4" y="58.4">J3 Phone</text>
<text x="189.1" y="56.1">C20</text>
<text x="194.2" y="58.7">10uF</text>
<text x="201.9" y="57.4">10uF</text>
<text x="207" y="57.4">100nF</text>
<text x="214.6" y="56.1">R27</text>
<text x="217.1" y="59.9">0R</text>
<text x="102.7" y="65">C10</text>
<text x="114.1" y="65">C9</text>
<text x="189.1" y="65">R28</text>
<text x="190.4" y="61.2">C19</text>
<text x="194.2" y="63.7">100nF</text>
<text x="212.1" y="61.2">U6</text>
<text x="25.1" y="71.7">R12</text>
<text x="102.7" y="70.1">C8</text>
<text x="102.7" y="67.6">10uF</text>
<text x="114.1" y="70.1">100nF</text>
<text x="157.4" y="68.9">C34</text>
<text x="187.9" y="71.4">C44</text>
<text x="194.2" y="71.4">C43</text>
<text x="195.5" y="68.9">0R</text>
<text x="267.8" y="67.3">SPK1</text>
<text x="25.1" y="76.2">10K</text>
<text x="40.3" y="76.7">R16</text>
<text x="95" y="77.8">R18</text>
<text x="102.7" y="72.7">100nF</text>
<text x="161.2" y="74">1uF</text>
<text x="161.2" y="76.5">C33</text>
<text x="187.9" y="76.5">10uF</text>
<text x="194.2" y="76.5">100nF</text>
<text x="255.3" y="72.9">R29</text>
<text x="255.3" y="77.5">0R</text>
<text x="40.3" y="81.3">12.1K 1%</text>
<text x="53.1" y="82.8">LAN8720A</text>
<text x="99.9" y="83.3">Y1</text>
<text x="102.7" y="81.6">1M</text>
<text x="161.2" y="79">1uF</text>
<text x="267.8" y="80.6">SPK_2308</text>
<text x="90" y="87.9">C11</text>
<text x="107.8" y="87.9">C14</text>
<text x="160.4" y="87.7">J1 Phone</text>
<text x="90" y="93">22pF</text>
<text x="98.8" y="90.5">25MHZ</text>
<text x="107.8" y="93">22pF</text>
<text x="247.7" y="91.7">C42</text>
<text x="247.7" y="94.3">C35</text>
<text x="254" y="94.3">1uF</text>
<text x="275.6" y="94.3">MK1</text>
<text x="158.6" y="99.4">R24</text>
<text x="247.7" y="96.8">C38</text>
<text x="247.7" y="99.4">C37</text>
<text x="254" y="99.4">1uF</text>
<text x="254" y="101.9">1uF</text>
<text x="254" y="96.8">1uF</text>
<text x="37.3" y="102.4">L1</text>
<text x="153.5" y="104.5">C27</text>
<text x="156.1" y="107">220uF</text>
<text x="161.2" y="103.2">10K</text>
<text x="250.2" y="107">100nF</text>
<text x="275.6" y="103.2">MIC</text>
<text x="23.8" y="113.4">100nF</text>
<text x="25.1" y="108.3">C5</text>
<text x="34" y="109.6">GZ1608D601TF</text>
<text x="54.4" y="108.3">C4</text>
<text x="54.4" y="113.4">10uF</text>
<text x="60.7" y="108.3">C3</text>
<text x="60.7" y="113.4">100nF 100nF 100nF</text>
<text x="67.1" y="108.3">C2</text>
<text x="73.4" y="108.3">C6</text>
<text x="153.5" y="108.3">C18</text>
<text x="156.1" y="110.8">220uF</text>
<text x="166.3" y="112.1">C25</text>
<text x="171.4" y="112.1">C17</text>
<text x="199.4" y="110.8">R30</text>
<text x="250.2" y="109.6">100nF</text>
<text x="252.7" y="111.1">R33</text>
<text x="166.3" y="119.7">R26</text>
<text x="166.3" y="117.2">100nF</text>
<text x="171.4" y="119.7">R22</text>
<text x="171.4" y="117.2">100nF</text>
<text x="200.6" y="115.9">10K</text>
<text x="212.1" y="119.7">WM8978</text>
<text x="245.1" y="117.2">C22 C21</text>
<text x="254" y="115.9">680</text>
<text x="255.3" y="118.4">R31</text>
<text x="264.2" y="114.6">C41</text>
<text x="264.2" y="119.7">220pF</text>
<text x="199.4" y="121.2">R23</text>
<text x="199.4" y="125.8">0R</text>
<text x="245.1" y="122.3">10uF 10uF 47K</text>
<text x="166.3" y="127.3">10R</text>
<text x="171.4" y="127.3">10R</text>
<text x="70.9" y="135">RJ1</text>
<text x="55.6" y="161.7">100nF</text>
<text x="58.2" y="159.2">C7</text>
<text x="165" y="164.3">P10</text>
<text x="44.2" y="171.9">R20</text>
<text x="172.6" y="171.9">Header 2</text>
<text x="44.2" y="177">R19120</text>
<text x="147.2" y="175.9">R59</text>
<text x="154.8" y="179.5">C76</text>
<text x="159.9" y="175.9">R58</text>
<text x="167.6" y="179.5">C75</text>
<text x="48" y="182">120</text>
<text x="70.9" y="183.3">HR911105A</text>
<text x="147.2" y="180.5">4.7K</text>
<text x="154.8" y="184.6">10nF</text>
<text x="159.9" y="180.5">47K</text>
<text x="167.6" y="184.6">1nF</text>
</g>
<g font-size="2.2" fill="#00f">
<text x="163.7" y="62.5">音频输入</text>
<text x="165" y="91.8">耳机孔</text>
<text x="32.7" y="112.1">磁珠600Ω@100MHz</text>
</g>
<text font-size="2.2" x="253.1" y="196">号_6.SchDoc</text>
<g font-size="2.1">
<text x="101.9" y="138.9">J8</text>
<text x="101.9" y="141.4">J7</text>
<text x="101.9" y="144">J6 RX-</text>
<text x="101.9" y="146.5">J5</text>
<text x="101.9" y="149.1">J4</text>
<text x="101.9" y="151.6">J3 RX+</text>
<text x="101.9" y="154.2">J2 TX-</text>
<text x="101.9" y="156.7">J1 TX+</text>
<text x="82.3" y="162">1000pF</text>
<text x="83.1" y="164.3">2KV</text>
<text x="90.5" y="168.9">4X75 ohms</text>
</g>
</svg>
